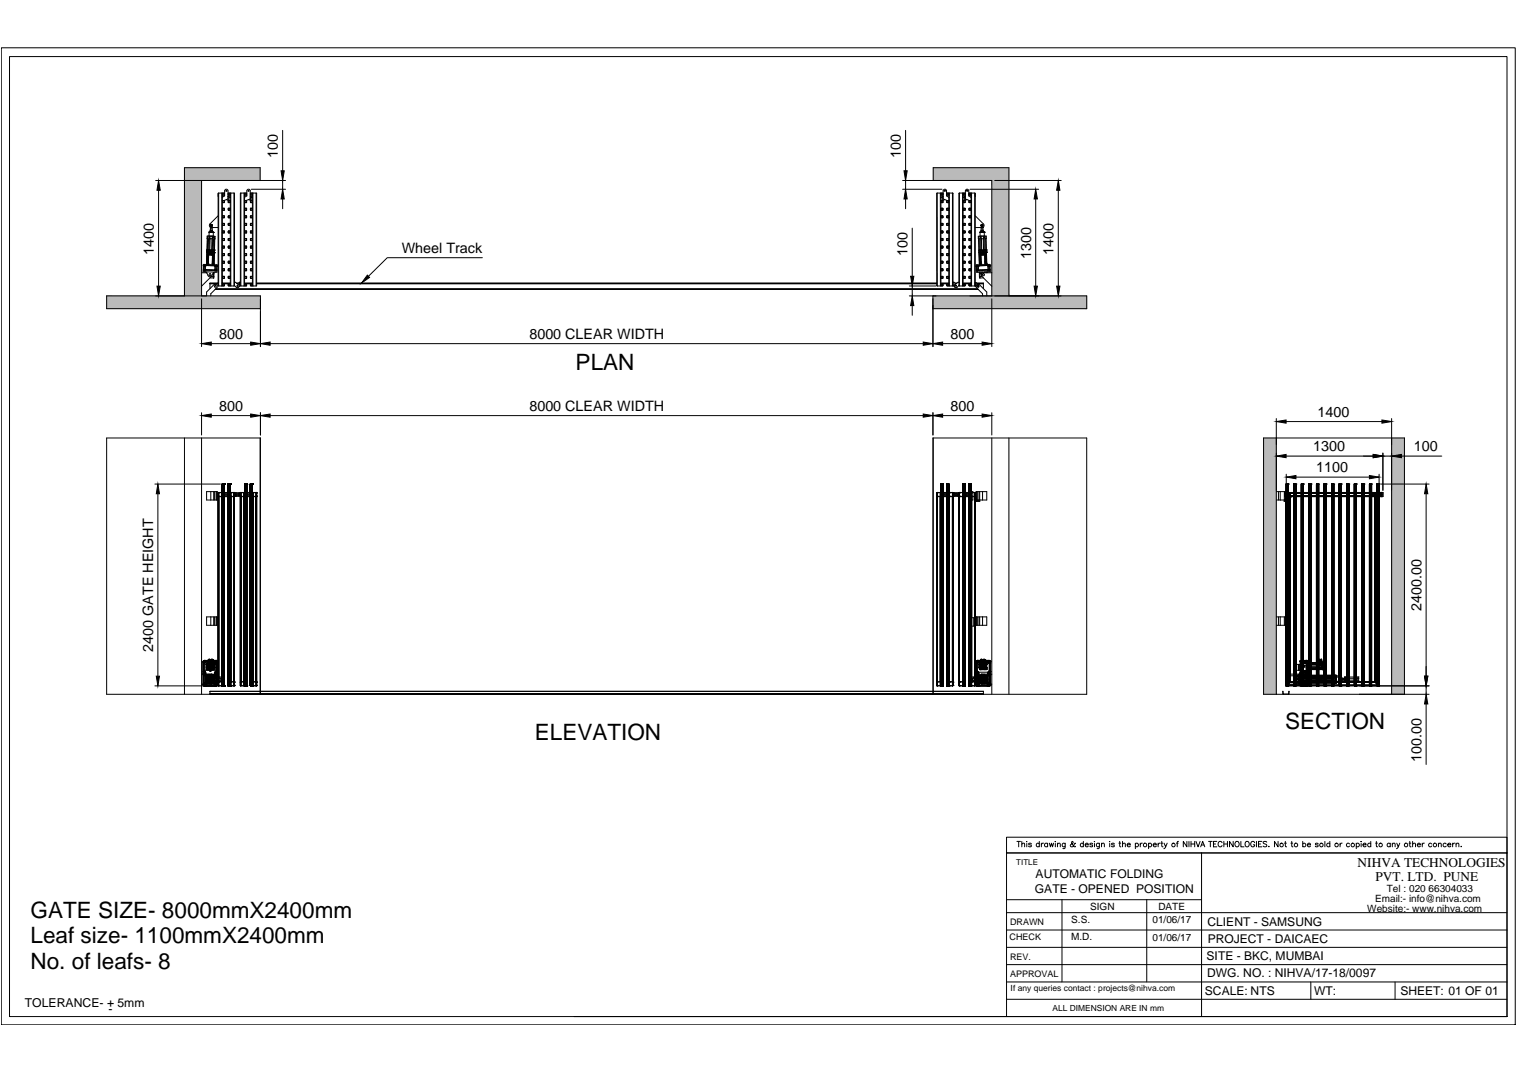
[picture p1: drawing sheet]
<svg xmlns="http://www.w3.org/2000/svg" width="841mm" height="594mm" viewBox="0 0 841 594" stroke-linecap="round" stroke-linejoin="round" font-family="sans-serif">
<!-- layer: 0 -->
<g fill="none" stroke="#000" stroke-width=".55">
<path d="M1 26h839v542h-839zM5 31h830v532h-830zM157 72v23M502 72v23M86 100h72M88 105v54M112 100v64M121 120l-5 4a1.2 1.2 0 0 0 0 1 1.2 1.2 0 0 0 1 1h4M121 107v51M121 107h2M121 107h.1M123 107v51"/>
<path d="M123 107h.1M123 109h2v-3a1 1 0 0 1 0-1 1 1 0 0 1 1 1v5M123 111h1M123 108h1M123 116h1zM123 120h1M123 111h.1M123 111v1h1M123 107v1M123 116h.1M123 120v1M124 107h.1"/>
<path d="M124 112h.1M124 115h.1M124 116h.1M124 107h-1M124 115l-1 1M124 111h.1M124 115v1M124 107v1M124 111v1M124 120v1M125 111h1M126 109h1"/>
<path d="M126 110l-2 1M126 111v1M126 116h.1M126 120v1M127 116h1zM127 108h1zM127 120h1zM127 111v1h1M127 107v1M127 116h.1M127 120v1M127 111h1"/>
<path d="M127 107h.1M127 112h.1M127 115h.1M127 115v1M127 111h.1M127 109h1h-1M127 109h.1M127 109v2h-1M127 107h1M128 111h.1M128 107v51M128 107h2v51h-2"/>
<path d="M128 107h.1M130 107h.1M130 107v51M133 107v51M134 107h1v51h-1M134 107v51M134 107h-1M135 107h1M136 109h1v-3a1 1 0 0 1 1-1 1 1 0 0 1 1 1v5M136 111h1M136 107v51M136 108h1"/>
<path d="M136 112h.1M136 111h.1M136 116h1M136 120h1v1M136 111v1M136 116h.1M136 120v1M136 107h1M136 112h1M136 115h1M136 120h1M136 107v1h1v-1"/>
<path d="M136 107h.1M136 115v1M136 120h.1M137 111h.1M137 115v1M137 120h.1M137 107h.1M137 111v1M137 116h.1M137 120v1M138 111h1M139 109h.1"/>
<path d="M139 110l-3 1M139 116h1M139 108h1M139 111v1M139 116h.1M139 120v1M139 111h1M139 107h1M139 112h1M139 115h1M139 120h1M139 120h.1"/>
<path d="M139 115v1M139 111h.1M139 107h.1M139 107v1h1v-1M139 109h1h-1M139 109v2M139 105h19M140 120h.1M140 115v1M140 107h.1M140 116h.1M140 111h.1"/>
<path d="M140 111v1M140 120v1M140 107v51M140 120h-1v1M140 112h.1M140 107h2M142 107v51M142 107h.1M144 100v-7h-42v71M157 100v5M157 110v6M500 100h50v64"/>
<path d="M500 105h22M502 100v5M502 110v6M517 100v-7h42v71M519 107l1 51M520 107h1M520 107v51M520 107h-1M521 107v51M521 107h1M522 109h.1M522 109v2"/>
<path d="M522 107v2M522 111v47M522 111h1M522 120h1v1M522 112h.1M522 111v1M522 116h.1M522 120v1M522 111h.1M522 107h1M522 112h1M522 115h1"/>
<path d="M522 116h1M522 120h1M522 115v1M522 107h.1M522 120h.1M522 107v1h1v-1M522 109v2h1M523 115v1M523 111v1M523 107h.1M523 120h.1M523 111h.1"/>
<path d="M523 116h.1M523 120v1M523 116h-1M523 108h-1M523 109h-1M523 110l2 1M524 111h-1M525 107v1M525 108h.1M525 116v1M525 111v1zM525 116h1"/>
<path d="M525 120v1h1M525 116h.1M525 120h1M525 111h1M525 107h1M525 112h1M525 115h1M525 120v1M525 120h.1M526 107h.1M526 115v1M526 107v1h-1"/>
<path d="M526 120h.1M526 116h.1M526 111v1M526 120v1M526 108h-1M526 111h.1M526 112h.1M526 116l-1 1M526 109h-1v-3a1 1 0 0 0-1-1 1 1 0 0 0-1 1v5M526 107v51M526 107h2M528 107v51"/>
<path d="M528 107h.1M532 107v51M532 107h2M532 107h.1M534 107v51M534 107h.1M534 111h1M534 120h1v1M534 112h.1M534 111h.1M534 107h1M534 112h1"/>
<path d="M534 115h1M534 115v1M534 120h.1M534 115l1 1M535 109v2M535 109h-1h1M535 109h.1M535 115v1M535 111v1M535 107h.1M535 107v1h-1M535 116h-1"/>
<path d="M535 108h-1M535 110l3 1M536 111h-1M537 106v3h1M537 106a1 1 0 0 0-1-1 1 1 0 0 0-1 1v5M537 116l1 1M537 108h1M537 112h.1M537 116h1M537 111h1M537 107h1M537 112h1"/>
<path d="M537 115h1M537 120h1M537 107v1h1M537 111v1M537 115v1M537 107h.1M537 111h.1M537 115l1 1M537 120h.1M538 105h38M538 120h-1v1M538 120h.1"/>
<path d="M538 107v1M538 108h.1M538 111v1M538 116h.1M538 116v1M538 107v51M539 107h1M539 107v51M539 107h-1M540 107v51M540 107h1M541 120l4 4a1.2 1.2 0 0 1 0 1 1.2 1.2 0 0 1-1 1h-3"/>
<path d="M541 107v51M551 100h37M574 110v49M587 105v54M115 139h.1M115 139v1M115 140h.1M115 132h.1M115 139v7M115 138v1M115 138h.1M115 140v6"/>
<path d="M115 132h1M115 131l-1 16M115 131v1M115 131h1M115 132v7M115 140v5M115 139h3M115 140h1M116 132l-1 8M116 131h2M116 131h.1M116 139v2"/>
<path d="M116 139h.1M116 129h.1M116 129h2M116 129v2M116 132v7M116 132h3M116 131v1M116 139h1M117 126h.1M117 140h.1M117 126v2M117 128h.1"/>
<path d="M117 128h1M117 126h1M117 139h.1M117 139h1M117 139v1M117 139v2h1M117 139v2M118 126h.1M118 128h.1M118 128l-1 1M118 126h-1M118 126v2"/>
<path d="M118 131l-1 8M118 131h1M118 139h.1M118 139v2M118 132v7M118 139v1M118 140h.1M118 129h-2M118 139h1M118 128v1M118 129h.1M118 129v2"/>
<path d="M118 132v8M118 140h1M119 139h-1M119 139v1M119 139h.1M119 139v8M119 132v7M119 131v1M119 132v15M123 120h1zM123 125h1M123 129h1"/>
<path d="M123 132v1h1M123 124v1M123 128v1M124 128h.1M124 124h.1M124 138h.1M124 133h.1M124 132h.1M124 124h-1M124 128h-1M124 132h-1M124 136h-1v1h1"/>
<path d="M124 136v1M124 124v1M124 128v1M124 132v1M124 137h.1M126 124v1M126 128v1M126 132v1M126 137h.1M127 129h1zM127 125h1zM127 132v1h1"/>
<path d="M127 124v1M127 128v1M127 120l1 1zM127 128h.1M127 124h.1M127 138h.1M127 133h.1M127 132h.1M128 137h-1h1M136 133h.1M136 137h.1M136 128h1"/>
<path d="M136 121h1M136 124h1M136 137h1M136 138h1M136 136h1M136 133h1M136 132h1M136 124h.1M136 124v1h1v-1M136 128h.1M136 128v1h1v-1M136 132v1"/>
<path d="M136 132h.1M136 136v1M137 132v1M137 136v1M137 124v1h-1M137 128v1h-1M139 128h1M139 121h1M139 124h1M139 137h1M139 138h1M139 136h1"/>
<path d="M139 133h1M139 132h1M139 136v1M139 132v1M139 128v1h1M139 128v1h1v-1M139 124v1h1M139 124v1h1v-1M140 136v1M140 132v1M140 132h.1M140 128h.1"/>
<path d="M140 124h.1M140 137h.1M140 133h.1M506 126v27M522 137h.1M522 133h.1M522 128h1M522 121h1M522 124h1M522 137h1M522 138h1M522 136h1"/>
<path d="M522 133h1M522 132h1M522 136v1M522 132h.1M522 128h.1M522 124h.1M522 132v1M522 128v1h1v-1M522 124v1h1v-1M523 136v1M523 132v1M523 128v1h-1"/>
<path d="M523 124v1h-1M523 120h-1M525 132v1zM525 136v1zM525 128h1M525 124h1M525 137h1M525 138h1M525 136h1M525 133h1M525 132h1M525 125v-1v1"/>
<path d="M525 129v-1v1M526 124h.1M526 128h.1M526 132h.1M526 136v1M526 124v1h-1M526 128v1h-1M526 132v1M526 120l-1 1M526 125h-1M526 129h-1M526 133h.1"/>
<path d="M526 137h.1M534 137h.1M534 133h.1M534 128h1M534 124h1M534 137h1M534 138h1M534 136h1M534 133h1M534 132h1M534 136v1M534 132h.1"/>
<path d="M534 128h.1M534 124h.1M535 136v1M535 132v1M535 128v1h-1M535 124v1h-1M535 120h-1M537 120l1 1M537 125h1M537 129h1M537 133h.1M537 137h.1"/>
<path d="M537 128h1M537 124h1M537 137h1M537 138h1M537 136h1M537 133h1M537 132h1M537 124v1h1M537 128v1h1M537 132v1M537 136v1M537 124h.1"/>
<path d="M537 128h.1M537 132h.1M538 120v1M538 124v1M538 125h.1M538 128v1M538 129h.1M538 132v1M538 137h.1M542 132l1 15M543 131h.1M543 131l-1 1"/>
<path d="M543 131v1M543 132h-1M543 132v7M543 139h.1M543 139v8M543 140h.1M543 139v1M543 129h.1M543 129h3M543 129v2M543 128v1M543 139l1 1"/>
<path d="M544 140h.1M544 132v7M544 139h.1M544 139v2M544 126h.1M544 126v3M544 131h1M544 131v1M544 131h-1M544 132h1M544 132h-1M544 126h1"/>
<path d="M544 139h1M544 139l1 2M545 140h.1M545 140v-1h-1v2M545 126h-1M545 126h.1M545 128h-1h1M545 128h.1M545 126v2M545 139v2M545 139h.1M545 132v7"/>
<path d="M545 131v1M545 132l1 7M546 129h.1M546 129h-3M546 129v2M546 139h.1M546 139v2M546 139h-1M546 131h-3M546 131h.1M546 132v8M546 140h.1"/>
<path d="M546 140v-1h-1v1M546 139h-3M546 138h.1M546 139h1M546 140l1 5M546 139v1M546 140h1M546 132l1 7M547 131v16M547 131v1M547 131h-2M547 138h.1"/>
<path d="M547 139h.1M547 139v1M547 132h-2M547 139h-1M547 139v7M547 140h.1M547 140v6M547 138v1M547 132h.1M112 151h3M113 149h.1M113 147h.1"/>
<path d="M113 147v3M113 149v1M113 151h7M113 150v1M113 149h1M113 150h7M113 147h1M113 147v2M113 147h7M114 147h.1M114 149v1v-1M114 147v2"/>
<path d="M114 151h1v2a1.2 1.2 0 0 0 1 0 1.2 1.2 0 0 0 1 0l1-2h1M114 149h.1M114 147h-1M114 149l5 1M114 151h.1M115 151h.1M115 146h.1M115 146h1M115 146v1M115 145h.1M115 145v1M115 141h1"/>
<path d="M115 140v1h1M116 141h.1M116 141h-1M116 141l-1 5M116 141v5M116 141h1M116 154h2M116 157h5M117 141h.1M117 141h-1M117 141v-2h-1v2M117 140v1h1"/>
<path d="M117 141h1M118 141h.1M118 141h-1M118 146h.1M118 146v-5v5M118 145h.1M118 145v1M118 141v4M118 140v1M118 151v1M118 154h.1M118 153h1"/>
<path d="M118 140v5M118 153v1M118 153h-1l-5 6M118 152v1M118 152h1M118 146h1M118 158l-3 4v2M119 146h.1M119 146l-1 1M119 146v1M119 158a1.2 1.2 0 0 1 1 0 1.2 1.2 0 0 1 0 2l-3 3v1M119 153l-1 1"/>
<path d="M119 151v1M119 140h.1M119 140l-1 6M119 152v1M119 147h.1M119 150h.1M119 149h.1M119 148h.1M119 148v2M119 150h1M119 148h1M120 150v1"/>
<path d="M120 150h.1M120 148v2M120 148h.1M120 147h.1M120 147v1M121 157h-5v3M121 158h2M123 157h5M123 150h1M123 154h1M123 158h1M123 158h.1"/>
<path d="M124 150h.1M124 158h.1M124 154h.1M124 146h.1M124 142h.1M124 157l-1 1M124 141h-1l1 1M124 145h-1v1h1M124 149h-1v1M124 153h-1v1M124 141h.1M124 145h.1"/>
<path d="M124 149h.1M124 153h.1M124 157v1M124 145v1M124 149v1M124 153v1M124 141v1M126 141h.1M126 145v1M126 149v1M126 153v1M126 158h.1"/>
<path d="M127 158h.1M127 154h.1M127 150h.1M127 146h.1M127 142h.1M127 157v1M128 158h-1M128 149h-1v1M128 141h-1v1l1-1M128 158h.1M128 153h-1v1M128 145h-1v1h1"/>
<path d="M130 156l2 2 1 1h-2l-1-1M130 158h.1M131 157h1M133 156v2M133 156h.1M133 156l-1 1M133 158l-1 1M133 158h1M136 157h4M136 158h-1M136 141v1M136 146h.1"/>
<path d="M136 150h.1M136 154h.1M136 158h.1M136 141h1M136 150h1M136 153h1M136 158h1M136 154h1M136 149h1M136 145h1M136 146h1M136 142h1"/>
<path d="M136 158v-1h1v1M136 141h.1M136 145h.1M136 145v1M136 149h.1M136 149v1M136 153v1M136 153h.1M136 157v1M137 141v1M137 145v1M137 149v1"/>
<path d="M137 153v1M137 157v1M139 141h1M139 150h1M139 153h1M139 158h1M139 154h1M139 149h1M139 145h1M139 146h1M139 142h1M139 158v-1h1v1"/>
<path d="M139 157v1M139 153v1M139 149v1M139 145v1M139 141v1M140 153v1M140 149v1M140 145v1M140 141v1M140 157v1M140 153h.1M140 149h.1"/>
<path d="M140 145h.1M140 141h.1M140 158h.1M140 154h.1M140 150h.1M140 146h.1M140 158h2M142 157h377M142 158h.1M267 143h-52l-11 10M504 158h15M506 158v6"/>
<path d="M520 158h1M522 157h4M522 154h.1M522 150h.1M522 146h.1M522 141v1M522 158h-1M522 158v-1h1v1M522 158h.1M522 141h1M522 150h1M522 153h1"/>
<path d="M522 158h1M522 154h1M522 149h1M522 145h1M522 146h1M522 142h1M522 157v1M522 153h.1M522 149h.1M522 145h.1M522 141h.1M522 153v1"/>
<path d="M522 149v1M522 145v1M523 157v1M523 153v1M523 149v1M523 145v1M523 141v1M525 141v1zM525 145v1zM525 149v1zM525 153v1zM525 157h1v1"/>
<path d="M525 141h1M525 150h1M525 153h1M525 158h1M525 154h1M525 149h1M525 145h1M525 146h1M525 142h1M525 157v1v-1M526 141h.1M526 145h.1"/>
<path d="M526 149h.1M526 153h.1M526 157v1M526 141v1M526 145v1M526 149v1M526 153v1M526 146h.1M526 150h.1M526 154h.1M526 158h.1M526 158h2"/>
<path d="M528 156h1M528 158l1 1M528 158h.1M529 156l-1 2M529 156l1 1M529 157h2M530 157h.1M532 158h.1M532 156l-3 2v1h1l2-1M532 158h2M534 157h4M534 158h.1"/>
<path d="M534 154h.1M534 150h.1M534 146h.1M534 141v1M534 158l1-1v1M534 141h1M534 150h1M534 153h1M534 158h1M534 154h1M534 149h1M534 145h1"/>
<path d="M534 146h1M534 142h1M534 157v1M534 153h.1M534 149h.1M534 145h.1M534 141h.1M535 157v1M535 153v1M535 149v1M535 145v1M535 141v1"/>
<path d="M537 141v1M537 146h.1M537 150h.1M537 154h.1M537 158h.1M537 141h1M537 150h1M537 153h1M537 158h1M537 154h1M537 149h1M537 145h1"/>
<path d="M537 146h1M537 142h1M537 145v1M537 149v1M537 153v1M537 157v1M537 141h.1M537 145h.1M537 149h.1M537 153h.1M538 157l-1 1M538 157v1"/>
<path d="M538 141h.1M538 145v1M538 149v1M538 153v1M538 158h1M539 158h1M541 157h.1M541 158v1M541 158h-1M541 157v1M541 157l1 1M541 147h1"/>
<path d="M541 147v1M541 148h1M541 148v2M541 148h.1M541 150h1M541 157h4v3M541 150h.1M542 157h3M542 147h-1M542 147h.1M542 150h-1v1h1M542 148h-1"/>
<path d="M542 147v1M542 148v2M542 150h.1M542 148h.1M542 150h1M542 150v1M542 151h1M543 149h-1M543 147h.1M543 140v6M543 152h.1M543 152v1"/>
<path d="M543 153v1M543 153h.1M543 151v1M543 146v1M543 146h.1M543 146h1M544 146h.1M543 140v5M543 153h1M543 145h1M543 145h.1M543 140h1"/>
<path d="M544 145h.1M544 140v1M544 145v1M544 140h-1M544 141h.1M544 141v5M544 141v4M544 151h.1M544 141h1M544 152h.1M544 151l-1 1M544 153l6 6"/>
<path d="M545 141h.1M545 141h-1M545 151h.1M545 140v1M545 141h1M545 154h-2M546 141h-1M546 141h.1M546 151h.1M546 141v5M546 141v4M546 146h.1"/>
<path d="M546 146h1M546 140v1M546 145h.1M546 145h1M546 145v1M546 145l1 1M547 146h.1M547 145h-1M547 151h.1M547 145h.1M547 146v1M547 147h.1"/>
<path d="M547 150h1M547 150h-4M548 147h.1M548 149l-1 1M548 149l-6 1M548 147v2M548 147h1M548 149h.1M548 151h-1M548 147h1v2M548 147h-6M548 147h1z"/>
<path d="M548 149v1M548 150v1M548 149h1M548 150h.1M548 151h-6M548 150h1v1h-1M549 147h.1M549 149l-1 1M549 147l-1 3M549 150h.1M549 149h.1M550 151h-5a1.2 1.2 0 0 0-1 1 1.2 1.2 0 0 0 0 1"/>
<path d="M112 166v26M119 160h423M120 160h422M144 171h-85v-7h85v28M504 164h98v7h-85M506 169v6M517 164v28M545 164v-1l-4-3a1.2 1.2 0 0 1 0-2 1.2 1.2 0 0 1 2 0l4 4v2M550 166v26M117 190h22M150 190h362M523 190h21"/>
<path d="M112 229v12M117 230h22M144 229v12M150 230h362M517 229v12M523 230h21M550 229v12M708 232v153M713 234h53M772 232v153M102 243v142M112 243v142"/>
<path d="M144 243v142M517 243v142M550 243v142M559 243v142M713 253h48M767 251v21M767 253h5M777 253h22M86 268h36M88 274v101M115 272h5v5h-5zM117 272v5"/>
<path d="M118 272v5M119 272v5M120 272v5M121 275h2M121 273h.1M121 275h.1M121 273v107M121 273h2M123 273h.1M123 275h.1M123 273v107M123 273h3"/>
<path d="M123 275h1M123 268v112M124 268v112M124 274h.1M124 275h.1M124 273v2M124 268h.1M124 268h-1v112h1M125 273v1M125 274v1M126 273v1M126 274v1"/>
<path d="M126 274h.1M126 273h.1M126 274h-3h1M127 268v112M127 274h.1M127 274h1h-3v1h3M127 274h-1M128 268v112M128 273h.1M128 275h.1M128 268h.1M128 273h-1v2"/>
<path d="M128 268h-2v112h2M128 275h2M128 273v107M128 273h2M130 273h.1M130 275h.1M130 273v107M130 273h3v1h-3M130 273v2M131 273v1M131 274v1M132 273v1"/>
<path d="M132 274v1M133 275h1M133 273h.1M133 275h.1M133 273v107M133 273v2M133 274h-2v1h2M134 273h-1M134 273v107M134 273h1M134 275h1M135 273h1"/>
<path d="M135 273h.1M135 275h.1M135 273v107M136 275h-1M136 273h.1M136 275h.1M136 273h3M136 268v112M136 274h.1M136 273v2M137 268v112M137 268h.1"/>
<path d="M137 268h-1v112h1M137 274h-1M137 275h3M137 273v1M137 274v1M138 273v1M138 274v1M139 274h.1M139 273h.1M139 274h-3M139 268v112M139 274h1h-3"/>
<path d="M140 268v112M140 275h.1M140 273h.1M140 268h.1M140 273h-1v2M140 268h-1v112h1M140 275h2M140 273v107M140 273h2M142 273h.1M142 275h.1M142 273v107"/>
<path d="M519 273h.1M519 273v107M519 275h1M519 275h.1M520 273h-1M520 273h1M520 275h1M520 273v107M521 273h.1M521 275h.1M521 273v107M521 273h1"/>
<path d="M522 273v2M522 268h1v112h-1M522 268v112M522 275h3M522 275h.1M522 273h.1M522 275h-2M522 268h.1M522 274h.1M522 274h3M522 274h1M523 268v112"/>
<path d="M523 274h.1M523 273h.1M523 273h3M523 274h3h-1M524 273v1M524 274v1M525 268h.1M525 268v112M525 268h1v112h-1M525 274h.1M525 275h.1M525 275h1"/>
<path d="M525 273v2M526 268v112M526 275h.1M526 273h.1M526 273v107M526 273h2M526 275h2M528 273h.1M528 273v107M528 275h.1M528 273h1v2M528 274h3v1h-3"/>
<path d="M529 274v1M529 273v1M530 273v1M530 274v1M531 274v1M531 273v1M531 275h.1M531 275h1M531 273v2M532 275h.1M532 273h.1M532 273v107"/>
<path d="M532 273h-3v1h3M532 273h2M532 275h2M534 273h.1M534 273v107M534 275h.1M534 268h.1M534 273h1v2M534 268v112M534 268h1v112h-1M534 275h3M535 274h.1"/>
<path d="M535 274h-1h3M535 268v112M535 273h.1M535 273h3M535 274h3M536 273v1M536 274v1M537 272h2v5h-2zM537 268h.1M537 268h1v112h-1M537 268v112M537 274h1"/>
<path d="M538 274h.1M538 275h.1M538 273v2M538 268v112M538 275h1M538 273h.1M539 273h-1M539 273h.1M539 275h.1M539 273v107M539 273h1M539 275h1"/>
<path d="M540 273h1M540 275h.1M540 273h.1M540 273v107M541 276h.1M541 278h.1M541 275h-1M541 273h.1M541 275h.1M541 277h6v-5h-6v6M541 273v107M541 272v5"/>
<path d="M542 277v1M542 272v5M543 277v1M543 272v6M543 272v6h-2M545 272v5M708 272h6M708 277h7M709 272v5M710 272v5M712 272v6h3v-2h-2M712 277v1"/>
<path d="M712 272v5M713 277v1M713 273v1M713 274v1M713 273h.1M713 268h.1M713 273h54v1h-7M713 268h1M713 263v117M713 268v112M713 273l2 2M714 272v6"/>
<path d="M714 273v2M714 268v112M714 268h.1M715 275h.1M715 274h-3v1h51M715 273v105M715 275v103M717 268h.1M717 268h1M717 268v112M718 268v112M718 268h.1"/>
<path d="M718 264h41M721 268h.1M721 268h2M721 268v112M722 268h.1M722 268v112M722 268v112h-1v-14h1M723 268h.1M723 268v112M726 268h.1M726 268h1M726 268v112"/>
<path d="M727 268v112M727 268h.1M730 268h.1M730 268h1M730 268v112M731 268v112M731 268h.1M734 268h.1M734 268h1M734 268v112M735 268v112M735 268h.1"/>
<path d="M738 268h.1M738 268h1M738 268v112M739 268v112M739 268h.1M742 268h.1M742 268h2M742 268v112M743 268h.1M743 268v112M744 268h.1M744 268v112"/>
<path d="M747 268h1M747 268v112M747 268h.1M748 268v112M748 268h.1M751 268h.1M751 268h1M751 268v112M752 268v112M752 268h.1M755 268h.1M755 268h1"/>
<path d="M755 268v112M756 268v112M756 268h.1M759 268h.1M759 268h1M759 268v112M760 268v112M760 268h.1M760 274h.1M760 275h.1M760 273h.1M760 274h7v1h-52"/>
<path d="M760 274h1M761 274h-1M761 273v1M761 274v1M762 274h.1M762 275h.1M762 273v105M762 274h1M762 275v103M763 275h-1M763 275v103M763 274h.1"/>
<path d="M763 274h-1M763 273v1M763 274v1M763 268h.1M763 268h2M763 268v112M764 268h.1M764 268v112M764 273h-52v1h3M764 273v107M764 273h.1M764 273l-1 2"/>
<path d="M765 273h-1M765 273h.1M765 268h.1M765 263v117M765 273v1M765 274v1M766 268h26M766 273v1M766 274v1M791 274v101M115 342h5v5h-5zM117 342v5"/>
<path d="M118 342v5M119 342v5M120 342v5M537 342h3v5h-3zM541 342h6v5h-6zM541 342v5M542 342v5M543 342v5M545 342v5M708 342h6M708 347h6M709 342v5"/>
<path d="M710 342v5M712 342v5M714 342v5M112 374h6v1h-5M113 373v1M113 367h.1M113 373h.1M113 367v6M113 374h.1M113 378h5v1h-6M113 374v5M113 372h.1"/>
<path d="M113 379h.1M113 367v1M113 380h.1M113 367v13M113 372v1M113 366v1M113 366h.1M113 368h.1M113 368v4M113 372h1M113 374h7M113 366h7"/>
<path d="M113 379l1 1M113 379h1M113 367v5M113 372l1 1M113 379v1M113 373l1 1M113 373h1M114 373v1M114 374h-1M114 367h-1M114 374h.1M114 373h.1"/>
<path d="M114 372v1l-1 1M114 373h-1M114 379h.1M114 372v1v1M114 366v1M114 379v1M114 366h.1M114 367h.1M114 380h.1M114 368h5v3h-5zM114 367h5M114 372l-1 1"/>
<path d="M114 367l-1 1M114 378h5M114 378h.1M114 380h5M114 374v4M114 374h1M114 366h5M114 378l1 1M115 376h.1M114 376h1M114 377h.1M114 374l1 1z"/>
<path d="M114 378h1M115 378h.1M114 375h1zM114 376h.1M115 370h.1M115 375h.1M115 377h.1M115 376v1M115 375v1M115 375h4M115 378h4M115 374l-1 1h9"/>
<path d="M115 377h1M115 378h-1M115 371h.1M115 367h.1M115 374v1M115 376v1zM115 367v4M115 369h.1M115 374h.1M115 368h.1M115 379h.1M115 378v1"/>
<path d="M115 374v4M115 368v3M115 369v1M115 368v1M115 367h3M115 371h3M115 370v1M115 370l1 1M115 374l1 1zM115 374v5M115 375l1 1zM115 377l1 1z"/>
<path d="M115 377v1M115 377h-1M115 371h1zM115 369h1zM115 378h1h-1M115 374l1 1h-1M115 375h-1v2h1M115 371h1M115 375h1M115 366l1 1 1-1M116 371h.1M116 369h.1"/>
<path d="M115 366h.1M115 366h1M115 366v2M115 367h2M116 367h.1M116 366v-1v1M116 366h.1M116 366h1M116 366v-1l1 1M116 377v2M116 378h-1M116 376h-2"/>
<path d="M116 376h-1M116 368h.1M116 375h.1M116 366v2M116 374v2M116 368h-1M116 366h-1M116 366v1M116 378v1M116 365v1M116 368v3M116 374v1"/>
<path d="M116 374h.1M116 376h.1M116 365l1 1h-1M116 365h.1M116 376v1M116 375v1h7M116 369l1 1v-1M116 369h1M116 378h1zM117 378h.1M116 377h.1M116 377h2"/>
<path d="M116 377h1M116 376h1M116 378h.1M116 379h.1M117 368h.1M117 372h.1M117 377h.1M116 375v1M116 377v1M117 376h.1M117 366h.1M117 376v1"/>
<path d="M117 367h.1M117 371h.1M117 370h.1M117 369h.1M117 379h.1M117 375h.1M117 366h-1M117 366v1M117 375v1M117 377v1M117 366l-1 1M117 377h1"/>
<path d="M117 367h1M117 374h1M117 378h1M117 366h1M117 366v-1l1 1M117 368v3M117 374v1M117 378v1M117 376h1l-1 1M117 376h1M117 377l1 1zM117 375l1 1z"/>
<path d="M117 377v2M117 374v2M117 365h1M117 365v1M117 374h.1M117 371h1zM117 369h1zM117 365l1 1h-1M117 365h.1M118 371h.1M118 369h.1M118 376v1"/>
<path d="M118 376h-1v1M118 376h.1M118 377h.1M118 377h-1M118 367h.1M118 365v1h-1M118 375h.1M118 374v2M118 365v1M118 368h.1M118 367v1M118 370v1"/>
<path d="M118 377v2M118 370h.1M118 366h.1M118 378h.1M118 374v1zM118 366v1M118 376l-1-1-1 1M118 366v2M118 376h1M118 376v1h-2M118 368h1M118 378h1"/>
<path d="M118 379h.1M118 375v1M118 374v1M118 374h.1M118 368v3M118 367h1M119 370h.1M118 374h1M118 377v1M118 377h1M118 374v3M118 375h1v2"/>
<path d="M119 371h-1M119 371h.1M119 367h.1M119 370h-1M119 368h.1M119 370l-1 1M119 374v1zM119 378l-1 1M119 378h.1M119 367v4M119 369h.1M119 374l-1 1"/>
<path d="M119 375h.1M119 374h.1M119 366v1M119 380h.1M119 366h.1M119 374v4M119 375h-1M119 377v1M119 377h.1M119 368v2M119 378h-1M119 374v1h-1"/>
<path d="M119 374v1M119 367l1 1M119 367h1M119 378v1M119 374h-5M119 377h-1v1M119 374h-1M119 372v1v1M119 372l1 1M119 374h1M119 373v1M119 373h1"/>
<path d="M120 373h.1M120 373v1M120 374h.1M120 373l-1 1M120 374h-1M120 367h.1M120 368h.1M120 372h.1M120 379l-1 1M120 379h.1M120 367v1M120 372l-1 1 1 1"/>
<path d="M120 372l-1 1M120 366v1M120 380h.1M120 379v1M120 367v5M120 372v1M120 366h.1M120 374v5M120 372h-1M120 368v4M120 367v6M120 367v13"/>
<path d="M121 380h.1M121 378h.1M121 378h2M121 380h2M122 375v1M122 377v1M123 377h.1M123 376h.1M123 377h-7v1M123 376v1M123 378h.1M123 380h.1"/>
<path d="M123 375h.1M123 378h-9M128 380h.1M128 378h.1M128 378h2M128 380h2M130 378h.1M130 380h.1M133 380h1M133 380h.1M133 378h.1M134 378h-1"/>
<path d="M134 378h1M134 380h1M135 378h1M135 378h.1M135 380h.1M136 380h-1M136 380h.1M136 378h.1M140 380h.1M140 378h.1M140 378h2M140 380h2"/>
<path d="M142 378h-2M142 378h.1M142 380h.1M519 380h1M519 380h.1M519 378h.1M520 378h-1M520 378h2M520 378h1M520 380h1M521 378h.1M521 380h.1"/>
<path d="M522 380h-1M522 378h.1M522 380h.1M526 380h.1M526 378h.1M526 378h2M526 380h2M528 378h.1M528 380h.1M532 380h.1M532 378h.1M532 378h2"/>
<path d="M532 380h2M534 378h.1M534 380h.1M538 375h.1M538 378h.1M538 380h1M538 380h.1M538 378h9M539 378h-1M539 378h.1M539 378h1M539 380h1"/>
<path d="M539 377h.1M539 376h.1M539 377h7v1M539 376v1M540 375v1M540 377v1M540 378h1M540 378h.1M540 380h.1M541 380h-1M541 380h.1M541 378h.1"/>
<path d="M541 380h1M541 367h.1M541 374h.1M541 372h.1M541 379h.1M541 367v13M541 367l1 1M541 374h1M541 367v5M541 373v7M541 368h.1M541 367h1"/>
<path d="M541 379h1M541 372l1 1M541 372h1M542 374h-1M542 368h-1M542 372h-1M542 374h.1M542 378h.1M542 372h.1M542 378v1M542 378l-1 1M542 368h.1"/>
<path d="M542 379h.1M542 368v4M542 374v5M542 373h.1M542 380h.1M542 366l-1 1M542 366h6M542 379h-1M542 366h.1M542 379v1M542 366v1M542 367v1"/>
<path d="M542 367h.1M542 367v5M542 372v1M542 373h-1M542 379l1 1M542 373h6M542 372l1 1-1 1M542 373l-1 1M542 373v1M542 367h6M542 380h1M542 366l1 1"/>
<path d="M542 375h6v3h-6M542 374h2M542 376h1M542 377h1M542 378h5M542 374h5M542 374v4M542 367h1M542 375h1M543 367h-1M543 380h.1M543 367h.1"/>
<path d="M543 380h-1M543 374v1zM543 378h.1M543 375h.1M543 375v1M543 377h.1M543 366v1M543 366h.1M543 374h-1M543 366h4M543 367l-1 1M543 370h.1"/>
<path d="M543 374v1M543 369h.1M543 378h2M543 378h1M543 370h1M543 377v1M543 368h.1M543 374h.1M543 368v2M543 374v4M543 378v1M543 370l1 1"/>
<path d="M543 371h.1M543 367v4M543 375v-1v1M543 376h.1M544 367h.1M543 375h1zM543 374l1 1zM544 375h.1M544 378h.1M543 374v2v3M543 367h4M543 371h4"/>
<path d="M543 377h2M543 368h1M543 376v1M543 367h1M543 377h1M543 367v1M543 375v3M543 367h2M544 368h.1M544 370h.1M544 366v1l1-1M544 366h.1"/>
<path d="M544 368h-1M544 374v1M544 374h.1M544 370v1M544 377h.1M544 376h.1M544 376h-1M544 375v1M544 367v1M544 371h.1M544 378l-1 1M544 376v1"/>
<path d="M544 375h-1M544 366h1M544 366v-1l1 1M544 377h1M544 366v2M544 377v1M544 376h-2v1h2M544 376l1-1 1 1M544 366v1M544 374v2M544 375v1zM544 377v2"/>
<path d="M544 365v1M544 365h.1M544 369a1.1 1.1 0 0 1 1-1 1.1 1.1 0 0 1 1 1M544 369a1.1 1.1 0 0 0 1 1 1.1 1.1 0 0 0 1-1M544 365v1h1M544 374h1M544 377v1zM544 376h1M544 365l1 1h-1M544 375v3M544 378v1M544 365l1 1"/>
<path d="M544 376h1l-1 1M545 366h.1M545 366h-1M545 366v1M545 369h.1M545 376h.1M545 378v1M545 374v1M545 375v3M545 369v1v-1M545 377h-1M545 377h.1"/>
<path d="M545 376v1M545 367h.1M545 367h1M545 366l1 1v-1M545 375v1M545 377v1M545 371h.1M545 370h.1M545 368h.1M545 375h.1M545 378h.1M545 374h.1"/>
<path d="M545 366l1-1v1M545 366h1M545 374h1M545 378h2M545 379h.1M545 376h1M546 367h.1M546 376l-1 1M546 375v1h-7M546 365v1M546 365l-1 1h1M546 365h.1"/>
<path d="M546 366h.1M546 374h.1M546 378v1M546 365l-1 1M546 374v5M546 371h.1M546 375v1zM546 366v1M546 375h.1M546 377h.1M546 378h.1M546 366v2"/>
<path d="M546 374v2M546 368h.1M546 374l1 1zM546 377v1zM546 377v2M546 376h1M546 376h.1M546 378h1zM546 368h1M546 370v1M547 378h.1M547 375h.1"/>
<path d="M546 374v1zM546 375v3M546 374v1M546 375v1M546 377v1M546 375h1v2h-1M546 370h.1M546 370h1M546 376v1M546 377h1M546 374h1M547 370l-1 1"/>
<path d="M547 370h.1M547 368h.1M547 370h-1M547 374h.1M547 374v5M547 378h-1M547 367h.1M547 375l-1-1v1M547 375h-1M547 376v1M547 378l-1 1M547 371h.1"/>
<path d="M547 369h.1M547 374v1zM547 378v1M547 368v2M547 374v4M547 376h.1M547 377h.1M547 376v1zM547 374v1M547 367v4M547 374v1h-9M547 377h-1"/>
<path d="M547 375l-1 1M547 366h.1M547 380h.1M547 366l1 1M547 366v1M547 376h-1M547 367l1 1M547 380h1M547 367h1M547 380h-4M547 374h-1M548 380h.1"/>
<path d="M548 367h.1M548 366h.1M548 380h-1M548 366l-1 1M548 373v1M548 366v1M548 372l-1 1 1 1M548 379v1M548 373h.1M548 374h.1M548 372v1M548 372v1v1"/>
<path d="M548 379h.1M548 373l1 1M548 379l-1 1M548 367v1M548 372h.1M548 374h1M548 368h.1M549 380h.1M549 373h.1M548 366l1 1M548 367h1M548 366h1"/>
<path d="M548 374v5M548 373h1M548 367v5M548 368h1M548 372h1M548 379h1M549 372h-1M549 378l-1 1M549 372h.1M549 378h.1M549 379h.1M549 374h.1"/>
<path d="M549 368h.1M549 378v1M549 379h-1M549 368v4M549 374v5M549 367l-1 1M549 367h.1M549 374h-1M549 366v1M549 380h-1M549 366h.1M549 372l-1 1"/>
<path d="M549 367v13M549 378h-5v1h6M549 367v5M549 373v7M550 374h-6v1h5M713 374h7v5h-7M713 380h.1M713 380h51M715 378h.1M715 378h48M715 378l-2 2M715 378h47"/>
<path d="M718 374v1M718 375h.1M718 378h.1M718 375v1zM718 376v1zM718 377v1zM718 374h.1M718 375h25M718 375h23M718 379h23M718 376h.1M718 377h.1"/>
<path d="M718 374v1zM718 378v1zM718 375v3zM718 375v3M718 378h1M718 374h1M719 368v3M719 374v5M719 375v3M719 374v1M719 378v1M719 376v1z"/>
<path d="M719 377h20M720 376h.1M720 376h1h-1M720 374v1M720 378v1M720 368v3M720 375v3M720 375h.1M720 378h.1M720 377h.1M720 377h19M720 376h20"/>
<path d="M720 377h20M720 374v5M720 375v3zM720 379h.1M720 374h.1M721 366h.1M721 380h.1M721 373h.1M721 376v1zM721 374h3M721 380h4M721 373h1"/>
<path d="M721 367h1M721 368h-3v3h3M721 366v14M721 375h.1M721 378h.1M721 374v1M722 366h.1M722 380h.1M722 373h.1M722 372h.1M722 379h.1M722 368h10"/>
<path d="M722 373v1M722 372v1M722 379v1M722 372v2M722 367h.1M722 367v1M722 366v1M722 374h.1M722 368h.1M722 378v1M722 378h.1M722 373h-1"/>
<path d="M722 372h2M722 374h2M722 379h2M722 376v1zM722 380h2M722 378l2 1M722 367v12M722 373h2M722 366v14M723 369h.1M723 369h2M723 370h.1"/>
<path d="M723 369v1zM723 370h2M724 372h.1M724 379h.1M724 374h.1M724 367h.1M724 373h.1M724 380h.1M724 379v1M724 372v2M724 372v1M724 366h.1"/>
<path d="M724 366v1M724 366h1v14h-1M724 373v1M724 379v1zM724 374h-2M724 367h-2M724 366h-2M724 367v1M724 368h.1M724 373h1M724 366v14M724 370v1z"/>
<path d="M724 367v1zM724 376v1zM724 369v1zM724 375v1zM724 378v1zM724 369l1 1M724 369h1M724 375v2zM724 375v4zM724 371h.1M724 368v1zM724 369v2z"/>
<path d="M724 368l1 1M724 370l1 1M724 375h1M724 377h1M724 378l1 1M724 371h1M724 367v4zM724 377v1zM724 374v1zM724 371v1zM724 371h9M724 378h1"/>
<path d="M724 374h1M724 368h1M724 371l1 1M724 376h1M724 367h1M724 367v-1v14M724 373h-2M725 371h.1M725 369h.1M724 368h-2M725 370h.1M725 375v1z"/>
<path d="M725 379h.1M725 371h8M725 377h.1M725 379h-1M725 375h.1M725 378h.1M725 374v1zM725 368h.1M725 372h.1M725 378h-1M725 375l-1 1M725 378l-1 1"/>
<path d="M725 375h-1M725 372h-1M725 367h.1M725 371h-1M725 368h-1M725 376h-1M725 376v1zM725 377h-1M725 375v3zM725 375v2zM725 369v2zM725 367v4z"/>
<path d="M725 368v2zM725 368h7M725 373h.1M725 366h.1M725 366v14M725 369h8M725 368v1zM725 369v1zM725 375v4zM725 370h7M725 372h-3M725 370h-1"/>
<path d="M725 379l-1 1M725 373h-1M725 366h-4M725 367h-4M725 367h-1M725 370v1M725 367v1M725 369v-1v1M725 369v1v-1M725 371v-1v1M726 370h.1M726 371h.1"/>
<path d="M726 368h.1M726 370v1M726 368h1M726 370h1M726 375v3zM726 371h7M727 368h.1M727 370l-1 1M730 366h1M730 365h3v2M730 366h3M730 366h.1"/>
<path d="M730 365v1zM730 365h.1M730 365v1M731 366h.1M731 365h.1M731 365v1M731 365v1zM731 367h1M731 366v1zM731 367h.1M731 368h.1M731 368h1"/>
<path d="M732 368h.1M732 367h.1M732 366h.1M732 367h-10M732 370h.1M732 370h1M732 368h1M732 368h-1M732 366v2M732 366v1M732 376v1M732 376h.1"/>
<path d="M732 377h.1M732 366h1M733 366h-1M733 366v1M733 366h.1M733 367h.1M733 367h-2v1M733 371h.1M733 367v3M733 368h.1M733 369h.1M733 370h.1"/>
<path d="M733 370v1M733 367h-9M733 370h-1M738 375h.1M738 378h.1M738 374v1M739 378v1M739 374h.1M739 379h.1M739 377h1M739 375v3zM739 375h.1"/>
<path d="M739 378h.1M739 376h.1M739 377h.1M739 376h-20M739 376h-19M740 374v2M740 377v2M740 377v1M740 375v1M740 375h.1M740 377h.1M740 378v1"/>
<path d="M740 374v1M740 375h-20M740 378h.1M740 374v1zM740 374h.1M740 375h1M741 378h.1M741 375h.1M741 374v1zM741 374h.1M741 378v1M741 374v1"/>
<path d="M741 375v3M741 375v3zM741 374h-23M741 375h-27v3h27M741 378h-23M741 374v5M742 376h.1M742 377h.1M742 376h3M742 377h1M743 375v3zM743 375h.1"/>
<path d="M743 378h.1M743 377h.1M743 376h.1M743 376v1zM743 375v2M743 377l-25 1M743 376h-1M744 376h1M744 376v1zM744 376v1M745 376v1zM745 376h.1"/>
<path d="M745 377h.1M745 376h1M745 378h.1M745 375h.1M745 377h1M745 375h8M745 377h8M745 378h8M745 375v3M746 376h-1M746 376h.1M746 377h.1"/>
<path d="M746 377h-4M746 377h-1M746 376v1M746 375v1M746 377v1M746 376h1M746 377h1zM746 377h2M746 377h1M747 377h.1M747 376h.1M747 376v1"/>
<path d="M747 375v1M747 377v1M747 376l1 1M748 377h-1M753 378h.1M753 377h.1M753 376h.1M753 375h.1M753 376h-8M753 375v3M762 378h1M762 378h.1"/>
<path d="M762 378l3 2M764 380h1M764 380h.1M86 380h34M113 380h7M116 385v-2h429v2M116 385h429M124 380h.1M137 380h.1M144 385v-142h-85v142h543v-142h-85v142M525 380h.1M537 380h.1"/>
<path d="M539 380h.1M542 380h6M543 380h4M711 383v2M711 383h.1M711 385h.1M711 385h3M713 380h79M714 380h.1M714 385h.1M715 383l-1 2M715 383h.1"/>
<path d="M717 380h.1M718 380h.1M723 380h.1M726 380h.1M727 380h.1M730 380h.1M731 380h.1M734 380h.1M735 380h.1M738 380h.1M739 380h.1M742 380h.1"/>
<path d="M743 380h.1M744 380h.1M747 380h.1M748 380h.1M751 380h.1M752 380h.1M755 380h.1M756 380h.1M759 380h.1M760 380h.1M763 380h.1M765 380h.1"/>
<path d="M779 385v-142h-78v142h91M791 380v5M791 390v34M564 466h2M565 466v3M566 468l2-1v2M566 466v3M569 466h.1M569 467v2M572 468l-1-1-1 1h2v1h-2M576 468a.9 .9 0 0 0-1 0 .9 .9 0 0 0 0 1 .9 .9 0 0 0 1 0M576 466v3"/>
<path d="M577 467v2M579 467l-2 1M581 468a1 1 0 0 0-2 0 1 1 0 0 0 0 1 1 1 0 0 0 2 0M581 467v2M582 467v2l1-2 1 2v-2M585 466h.1M585 467v2M586 468l2-1v2M586 467v2M591 467l-1 3h-1M591 468a1 1 0 0 0-2 0 .9 .9 0 0 0 0 1 1 1 0 0 0 2 0M596 468v-1a1.8 1.8 0 0 1-3 2v-1l2-1v-1l-1 1 2 2"/>
<path d="M601 468a1 1 0 0 0-2 0 .9 .9 0 0 0 0 1 1 1 0 0 0 2 0M601 466v3M602 468h1a1 1 0 0 0-1 0 1 1 0 0 0 0 1 1 1 0 0 0 1 0M606 468l-2-1 2 2h-1h-1M607 466h.1M607 467v2M610 467l-1 3h-1M610 468a1 1 0 0 0-2 0 .9 .9 0 0 0 0 1 1 1 0 0 0 2 0M611 468l1-1v2M611 467v2M615 466h.1M615 467v2"/>
<path d="M618 468l-2-1 2 2h-1h-1M620 467h1M621 466v3M622 468l2-1v2M622 466v3M625 468h2a1 1 0 0 0-2 0 1 1 0 0 0 0 1 1 1 0 0 0 2 0M629 468a1 1 0 0 1 2 0 1 1 0 0 1 0 1 1 1 0 0 1-2 0M629 467v3M632 467v2M633 467l-1 1M637 468a1 1 0 0 1 1 0 1 1 0 0 1 0 1 1 1 0 0 1-1 0M637 467v3"/>
<path d="M639 468h2a1 1 0 0 0-1 0 1 1 0 0 0 0 1 1 1 0 0 0 1 0M642 467v2M643 467l-1 1M644 467h1M644 466v3h1M645 467l1 2 1-2M646 469l-1 1M652 467h1M653 466v1v2M658 466v3l-2-3v3M659 466v3M660 466v3"/>
<path d="M660 468h2M662 466v3M663 466l1 3 1-3M666 469l1-3 1 3M666 468h1M666 473v90M670 466h2M671 466v3M673 468h1M675 466h-2v3h2M677 467a1.1 1.1 0 0 0-1-1 1.1 1.1 0 0 0-1 1v1a1.1 1.1 0 0 0 1 1 1.1 1.1 0 0 0 1 0M679 468h1"/>
<path d="M679 466v3M680 466v3M684 466v3l-2-3v3M688 466v3h2M696 467a1.1 1.1 0 0 0-2-1 1.1 1.1 0 0 0-1 1v1a1.1 1.1 0 0 0 1 1 1.1 1.1 0 0 0 2-1h-1M697 466v3M698 468h1M700 466h-2v3h2M702 467v-1l-2 1 2 1v1h-2M703 469h.1M709 466v3l-2-3v3M712 467h1"/>
<path d="M713 466v3M716 467h1M716 466v3h1M722 468a1 1 0 0 1 2 0 1 1 0 0 1 0 1 1 1 0 0 1-2 0M722 466v3M725 468h2a1 1 0 0 0-2 0 1 1 0 0 0 0 1 1 1 0 0 0 2 0M731 468l-1-1-1 1h2v1h-2M735 466v3M737 468a1 1 0 0 0-1 0 1 1 0 0 0 0 1 1 1 0 0 0 1 0M737 466v3M743 467v2M744 467l-1 1"/>
<path d="M748 468a1 1 0 0 0-1 0 1 1 0 0 0 0 1 1 1 0 0 0 1 0M752 468a1 1 0 0 1 1 0 1 1 0 0 1 0 1 1 1 0 0 1-1 0M752 467v3M754 466h.1M755 467v2M756 468h1a1 1 0 0 0-1-1 1 1 0 0 0-1 1 1 1 0 0 0 1 1h1M760 468a1 1 0 0 0-1 0 1 1 0 0 0 0 1 1 1 0 0 0 1 0M760 466v3M763 467h1M763 466v3h1M771 468a1 1 0 0 0-2 0 1 1 0 0 0 0 1 1 1 0 0 0 2 0M771 467v2"/>
<path d="M772 468l1-1v2M772 467v2M774 467l1 2 1-2M775 469l-1 1M781 467h1M782 466v3M783 468l2-1v2M783 466v3M786 468h1a1 1 0 0 0-1 0 1 1 0 0 0 0 1 1 1 0 0 0 1 0M788 467v2M790 467l-2 1M794 468a1 1 0 0 0-2 0 1 1 0 0 0 0 1 1 1 0 0 0 2 0"/>
<path d="M797 468l2-1v2M797 467v2M802 468a1 1 0 0 0-2 0 1 1 0 0 0 0 1 1 1 0 0 0 2 0M803 468h1a1 1 0 0 0-1 0 1 1 0 0 0 0 1 1 1 0 0 0 1 0M805 467v2M807 467l-2 1M807 468l2-1v2M807 467v2M810 469h.1M558 499h108M589 499v45M636 499v45"/>
<path d="M558 515h277M558 506h277M558 535h277M558 525h277M558 544h277M558 554h277M727 544v10M773 544v10M318 563h517M558 563v-90h277h-277v-9h277v99"/>
<circle cx="125" cy="106" r=".3"/>
<circle cx="138" cy="106" r=".3"/>
<circle cx="524" cy="106" r=".3"/>
<circle cx="536" cy="106" r=".3"/>
<circle cx="116" cy="132" r=".2"/>
<circle cx="117" cy="125" r=".4"/>
<circle cx="117" cy="125" r=".6"/>
<circle cx="118" cy="132" r=".2"/>
<circle cx="544" cy="132" r=".2"/>
<circle cx="544" cy="125" r=".6"/>
<circle cx="544" cy="125" r=".5"/>
<circle cx="544" cy="125" r=".4"/>
<circle cx="546" cy="132" r=".2"/>
<circle cx="116" cy="152" r=".6"/>
<circle cx="119" cy="159" r=".5"/>
<circle cx="132" cy="158" r=".3"/>
<circle cx="530" cy="158" r=".3"/>
<circle cx="542" cy="159" r=".3"/>
<circle cx="542" cy="159" r=".5"/>
<circle cx="545" cy="152" r=".6"/>
<circle cx="113" cy="373" r=".2"/>
<circle cx="113" cy="380" r=".2"/>
<circle cx="114" cy="376" r=".3"/>
<circle cx="115" cy="378" r=".3"/>
<circle cx="115" cy="378" r=".4"/>
<circle cx="115" cy="375" r=".4"/>
<circle cx="115" cy="370" r=".4"/>
<circle cx="115" cy="370" r=".2"/>
<circle cx="115" cy="379" r=".4"/>
<circle cx="115" cy="371" r=".2"/>
<circle cx="115" cy="368" r=".2"/>
<circle cx="115" cy="375" r=".2"/>
<circle cx="116" cy="374" r=".3"/>
<circle cx="116" cy="376" r="1.2"/>
<circle cx="116" cy="376" r=".6"/>
<circle cx="116" cy="376" r=".4"/>
<circle cx="116" cy="374" r=".2"/>
<circle cx="117" cy="369" r=".4"/>
<circle cx="117" cy="369" r="1.3"/>
<circle cx="117" cy="369" r="1.8"/>
<circle cx="117" cy="372" r=".4"/>
<circle cx="117" cy="368" r=".4"/>
<circle cx="117" cy="370" r="1"/>
<circle cx="117" cy="369" r="1.1"/>
<circle cx="117" cy="370" r="1.1"/>
<circle cx="117" cy="377" r="1.9"/>
<circle cx="117" cy="369" r=".5"/>
<circle cx="117" cy="369" r=".7"/>
<circle cx="117" cy="369" r=".9"/>
<circle cx="117" cy="369" r="1.2"/>
<circle cx="117" cy="376" r="1.2"/>
<circle cx="117" cy="376" r="1.3"/>
<circle cx="117" cy="376" r="1.4"/>
<circle cx="117" cy="376" r=".4"/>
<circle cx="117" cy="366" r=".4"/>
<circle cx="118" cy="375" r=".4"/>
<circle cx="118" cy="378" r=".4"/>
<circle cx="118" cy="379" r=".4"/>
<circle cx="118" cy="371" r=".2"/>
<circle cx="118" cy="376" r=".3"/>
<circle cx="118" cy="368" r=".2"/>
<circle cx="118" cy="376" r=".2"/>
<circle cx="118" cy="370" r=".4"/>
<circle cx="119" cy="368" r=".1"/>
<circle cx="119" cy="378" r=".3"/>
<circle cx="119" cy="378" r=".2"/>
<circle cx="119" cy="375" r=".4"/>
<circle cx="119" cy="378" r=".4"/>
<circle cx="120" cy="373" r=".2"/>
<circle cx="542" cy="367" r=".2"/>
<circle cx="542" cy="373" r=".2"/>
<circle cx="543" cy="378" r=".4"/>
<circle cx="543" cy="375" r=".4"/>
<circle cx="543" cy="368" r=".1"/>
<circle cx="543" cy="376" r=".2"/>
<circle cx="543" cy="376" r=".4"/>
<circle cx="543" cy="371" r=".2"/>
<circle cx="543" cy="367" r=".2"/>
<circle cx="543" cy="376" r=".3"/>
<circle cx="543" cy="367" r=".4"/>
<circle cx="543" cy="371" r=".4"/>
<circle cx="544" cy="378" r=".2"/>
<circle cx="544" cy="375" r=".4"/>
<circle cx="544" cy="378" r=".4"/>
<circle cx="544" cy="378" r=".3"/>
<circle cx="544" cy="376" r=".1"/>
<circle cx="544" cy="377" r=".3"/>
<circle cx="544" cy="366" r=".4"/>
<circle cx="544" cy="376" r=".4"/>
<circle cx="544" cy="376" r="1.2"/>
<circle cx="545" cy="376" r="1.3"/>
<circle cx="545" cy="376" r="1.4"/>
<circle cx="545" cy="376" r="1.2"/>
<circle cx="545" cy="369" r=".7"/>
<circle cx="545" cy="369" r="1.3"/>
<circle cx="545" cy="369" r=".9"/>
<circle cx="545" cy="369" r="1.8"/>
<circle cx="545" cy="369" r=".5"/>
<circle cx="545" cy="376" r="1"/>
<circle cx="545" cy="378" r=".2"/>
<circle cx="545" cy="374" r=".2"/>
<circle cx="545" cy="369" r="1.2"/>
<circle cx="545" cy="378" r=".4"/>
<circle cx="545" cy="375" r=".4"/>
<circle cx="545" cy="369" r=".4"/>
<circle cx="545" cy="376" r=".4"/>
<circle cx="545" cy="375" r=".3"/>
<circle cx="545" cy="376" r=".6"/>
<circle cx="545" cy="378" r=".3"/>
<circle cx="546" cy="377" r=".3"/>
<circle cx="546" cy="378" r=".3"/>
<circle cx="546" cy="378" r=".4"/>
<circle cx="546" cy="375" r=".4"/>
<circle cx="547" cy="368" r=".1"/>
<circle cx="547" cy="371" r=".2"/>
<circle cx="547" cy="368" r=".2"/>
<circle cx="547" cy="367" r=".4"/>
<circle cx="547" cy="371" r=".4"/>
<circle cx="547" cy="376" r=".2"/>
<circle cx="547" cy="376" r=".4"/>
<circle cx="547" cy="378" r=".2"/>
<circle cx="547" cy="375" r=".4"/>
<circle cx="547" cy="378" r=".4"/>
<circle cx="547" cy="376" r=".3"/>
<circle cx="548" cy="367" r=".2"/>
<circle cx="732" cy="376" r=".5"/>
<circle cx="635" cy="468" r="1"/>
<circle cx="651" cy="468" r="1"/>
<circle cx="686" cy="468" r="1.4"/>
<circle cx="691" cy="468" r="1.4"/>
<circle cx="711" cy="468" r="1"/>
<circle cx="718" cy="468" r="1"/>
<circle cx="733" cy="468" r="1"/>
<circle cx="741" cy="468" r="1"/>
<circle cx="750" cy="468" r="1"/>
<circle cx="765" cy="468" r="1"/>
<circle cx="780" cy="468" r="1"/>
<circle cx="796" cy="468" r="1"/>
</g>
<g fill="#bababa" stroke="#bababa" stroke-width=".55">
<path d="M517 93v7h42zM517 93h42v7z"/>
<path d="M102 93v7h42zM102 93h42v7z"/>
<path d="M550 100v64h9zM550 100h9v64z"/>
<path d="M102 100v64h10zM102 100h10v64z"/>
<path d="M517 164v7h85zM517 164h85v7z"/>
<path d="M59 164v7h85zM59 164h85v7z"/>
<path d="M772 243v142h7zM772 243h7v142z"/>
<path d="M701 243v142h7zM701 243h7v142z"/>
</g>
<g fill="#000" stroke="#000" stroke-width=".55">
<path d="M156 95h2l-1 5zM501 95h2l-1 5zM88 100l1 5h-2zM157 105l1 5h-2zM502 105l1 5h-2zM574 105l1 5h-2zM587 100l1 5h-2zM87 159h2l-1 5zM204 152l1 2-5 3zM505 153h2l-1 5zM573 159h2l-1 5zM586 159h2l-1 5z"/>
<path d="M506 164l1 5h-2zM112 190h5v1zM139 190h5l-5 1zM144 190h6v1zM512 190h5l-5 1zM517 190h6v1zM544 190h6l-6 1zM112 230l5-1v2zM139 229l5 1-5 1zM144 230l6-1v2zM512 229l5 1-5 1zM517 230l6-1v2z"/>
<path d="M544 229l6 1-6 1zM708 234l5-1v2zM766 233l6 1-6 1zM708 253l5-1v2zM761 252l6 1-6 1zM772 253l5-1v2zM88 268v6h-1zM713 264h5v1zM759 264h6l-6 1zM791 268l1 6h-2zM87 375h1v5zM790 375h2l-1 5z"/>
<path d="M791 385l1 5h-2z"/>
</g>
<g font-size="12.5">
<text x="319" y="205">PLAN</text>
<text x="712" y="404">SECTION</text>
<text x="296" y="410">ELEVATION</text>
<text x="17" y="509">GATE SIZE- 8000mmX2400mm</text>
<text x="17" y="523">Leaf size- 1100mmX2400mm</text>
<text x="17" y="537">No. of leafs- 8</text>
</g>
<g font-size="8">
<text x="154" y="88" transform="rotate(-90 154 88)">100</text>
<text x="499" y="88" transform="rotate(-90 499 88)">100</text>
<text x="85" y="141" transform="rotate(-90 85 141)">1400</text>
<text x="223" y="140">Wheel Track</text>
<text x="503" y="142" transform="rotate(-90 503 142)">100</text>
<text x="572" y="144" transform="rotate(-90 572 144)">1300</text>
<text x="584" y="141" transform="rotate(-90 584 141)">1400</text>
<text x="121" y="188">800</text>
<text x="293" y="188">8000 CLEAR WIDTH</text>
<text x="527" y="188">800</text>
<text x="121" y="228">800</text>
<text x="293" y="228">8000 CLEAR WIDTH</text>
<text x="527" y="228">800</text>
<text x="730" y="231">1400</text>
<text x="728" y="250">1300</text>
<text x="784" y="250">100</text>
<text x="730" y="262">1100</text>
<text x="788" y="339" transform="rotate(-90 788 339)">2400.00</text>
<text x="85" y="361" transform="rotate(-90 85 361)">2400 GATE HEIGHT</text>
<text x="788" y="422" transform="rotate(-90 788 422)">100.00</text>
</g>
<g font-size="7.4">
<text x="753" y="480">NIHVA TECHNOLOGIES</text>
<text x="763" y="488">PVT. LTD. PUNE</text>
</g>
<g font-size="6.8">
<text x="14" y="558">TOLERANCE- + 5mm</text>
<text x="60" y="561">-</text>
</g>
<g font-size="6.7">
<text x="574" y="487">AUTOMATIC FOLDING</text>
<text x="574" y="495">GATE - OPENED POSITION</text>
<text x="669" y="513">CLIENT - SAMSUNG</text>
<text x="670" y="523">PROJECT - DAICAEC</text>
<text x="669" y="532">SITE - BKC, MUMBAI</text>
<text x="669" y="542">DWG. NO. : NIHVA/17-18/0097</text>
<text x="668" y="551">SCALE: NTS</text>
<text x="729" y="551">WT:</text>
<text x="776" y="551">SHEET: 01 OF 01</text>
</g>
<g font-size="5.5">
<text x="769" y="494">Tel : 020 66304033</text>
<text x="762" y="500">Email:- info@nihva.com</text>
<text x="604" y="504">SIGN</text>
<text x="642" y="504">DATE</text>
<text x="758" y="505">Website:- www.nihva.com</text>
<text x="594" y="511">S.S.</text>
<text x="639" y="512">01/06/17</text>
<text x="594" y="521">M.D.</text>
<text x="639" y="521">01/06/17</text>
</g>
<g font-size="5">
<text x="560" y="513">DRAWN</text>
<text x="560" y="521">CHECK</text>
<text x="560" y="532">REV.</text>
<text x="560" y="541">APPROVAL</text>
</g>
<g font-size="4.7">
<text x="560" y="549">If any queries contact : projects@nihva.com</text>
<text x="584" y="560">ALL DIMENSION ARE IN mm</text>
</g>
<text font-size="4.4" x="563" y="479">TITLE</text>
</svg>
